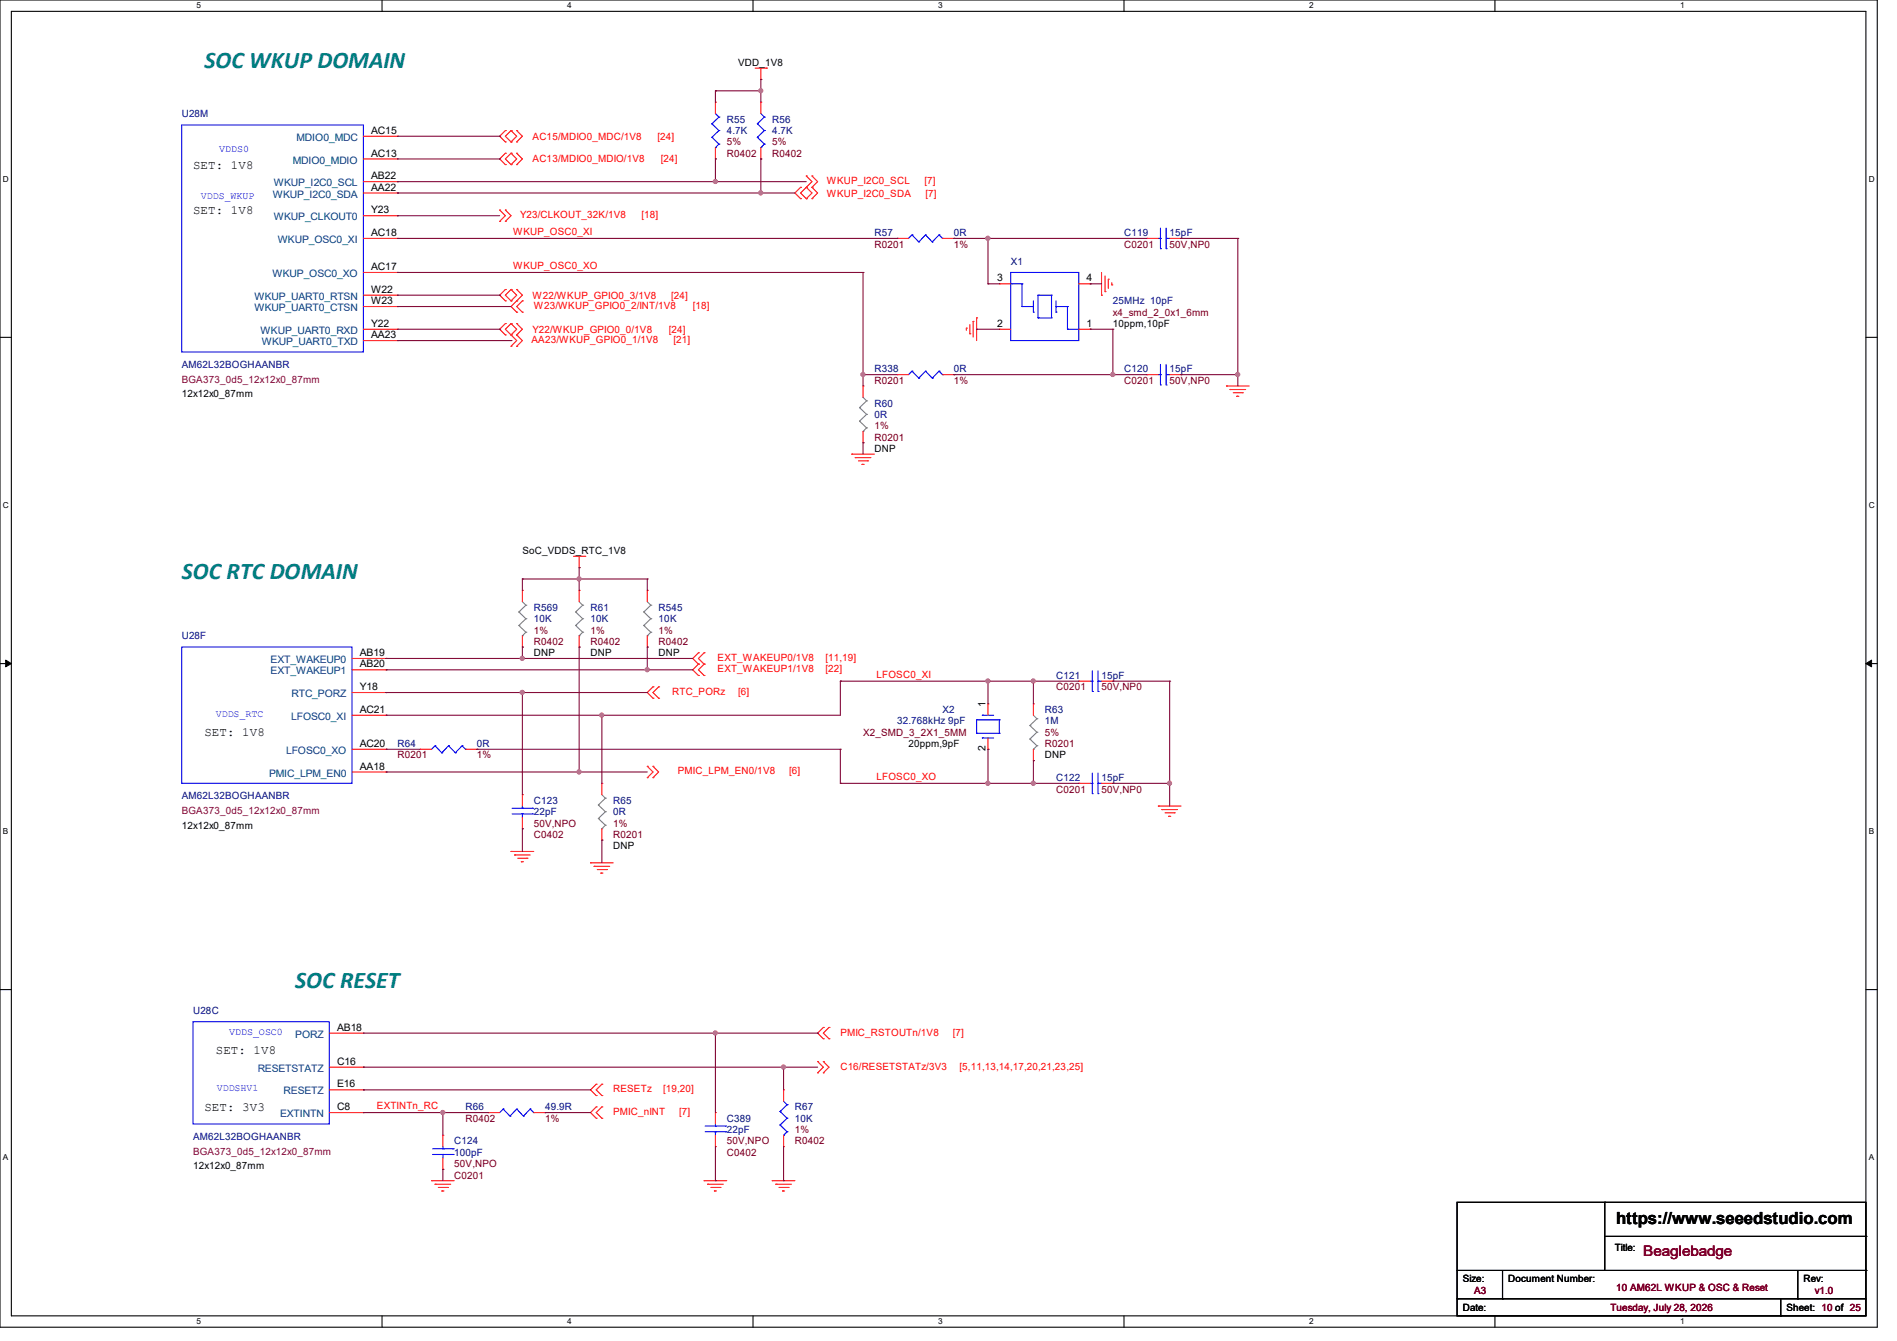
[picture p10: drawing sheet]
<svg xmlns="http://www.w3.org/2000/svg" width="297mm" height="210mm" viewBox="0 0 297 210" stroke-linecap="round" stroke-linejoin="round" font-family="sans-serif">
<path d="M0 0h293.9v207.9h-293.9zM1.8 1.8h290.3v204.3h-290.3z" fill="none" stroke="#000" stroke-width=".17"/>
<g fill="#fff">
<path d="M30.8 .2h.7v1.4h-.7z"/>
<path d="M30.8 206.2h.7v1.4h-.7z"/>
</g>
<path d="M59.8 0v1.8M59.8 206.1v1.8" fill="none" stroke="#000" stroke-width=".17"/>
<g fill="#fff">
<path d="M88.8 .2h.7v1.4h-.7z"/>
<path d="M88.8 206.2h.7v1.4h-.7z"/>
</g>
<path d="M117.9 0v1.8M117.9 206.1v1.8" fill="none" stroke="#000" stroke-width=".17"/>
<g fill="#fff">
<path d="M146.9 .2h.7v1.4h-.7z"/>
<path d="M146.9 206.2h.7v1.4h-.7z"/>
</g>
<path d="M176 0v1.8M176 206.1v1.8" fill="none" stroke="#000" stroke-width=".17"/>
<g fill="#fff">
<path d="M205 .2h.7v1.4h-.7z"/>
<path d="M205 206.2h.7v1.4h-.7z"/>
</g>
<path d="M234.1 0v1.8M234.1 206.1v1.8" fill="none" stroke="#000" stroke-width=".17"/>
<g fill="#fff">
<path d="M263.1 .2h.6v1.4h-.6z"/>
<path d="M263.1 206.2h.6v1.4h-.6z"/>
<path d="M.5 27.3h.9v1.4h-.9z"/>
<path d="M292.6 27.3h.9v1.4h-.9z"/>
<path d="M.5 78.4h.9v1.4h-.9z"/>
<path d="M292.6 78.4h.9v1.4h-.9z"/>
</g>
<path d="M0 52.8h1.8M292.1 52.8h1.8" fill="none" stroke="#000" stroke-width=".17"/>
<g fill="#fff">
<path d="M.5 129.5h.8v1.4h-.8z"/>
<path d="M292.6 129.5h.8v1.4h-.8z"/>
</g>
<path d="M0 103.9h1.8M292.1 103.9h1.8" fill="none" stroke="#000" stroke-width=".17"/>
<path d="M.9 103.4l.9 .5-.9 .5zM292.1 103.9l.9-.5v1z" fill="#000" stroke="#000" stroke-width=".16"/>
<g fill="#fff">
<path d="M.5 180.5h.8v1.4h-.8z"/>
<path d="M292.6 180.5h.8v1.4h-.8z"/>
</g>
<g fill="none" stroke="#000" stroke-width=".17">
<path d="M0 155h1.8M292.1 155h1.8M228.1 188.3h64v17.8h-64zM228.1 199h64M235.2 199v4.4M251.2 188.3h.1M251.2 188.3v10.7M251.2 193.6h40.9M281.5 199v4.4M292.1 199h.1M292.1 193.6h.1M228.1 203.4h.1"/>
<path d="M228.1 203.4h64M235.2 203.4h.1M278.8 206.1h.1M278.8 203.4v2.7M281.5 203.4h.1"/>
</g>
<g fill="none" stroke="#f00" stroke-width=".17">
<path d="M112 16h.1M112 16v1.8M118.2 10.7h1.8M119.1 12.4h.1M119.1 16h.1M119.1 10.7v1.7M119.1 16v1.8M120 10.7h.1M56.9 37.3h5.3M56.9 21.3h5.3M56.9 24.9h5.3M56.9 28.4h5.3"/>
<path d="M56.9 30.2h5.3M56.9 33.8h5.3M62.2 21.3h.1M62.2 24.9h.1M62.2 28.4h.1M62.2 30.2h.1M62.2 33.8h.1M62.2 37.3h.1M78.2 32.9h.1M78.2 34.7h.1M78.2 32.9l.9 .9-.9 .9M79.1 32.9h.1"/>
<path d="M79.1 34.7h.1M79.1 20.4h.1M79.1 22.2h.1M79.1 24h.1M79.1 25.8h.1M79.1 32.9l.9 .9-.9 .9M79.1 20.4l-.9 .9 .9 .9M79.1 24l-.9 .9 .9 .9M80 22.2h.1M80 20.4h.1M80 25.8h.1M80 24h.1"/>
<path d="M80 20.4l-.9 .9 .9 .9M80 20.4l.9 .9-.9 .9M80 24l-.9 .9 .9 .9M80 24l.9 .9-.9 .9M80.9 20.4h.1M80.9 22.2h.1M80.9 24h.1M80.9 25.8h.1M80.9 24l.9 .9-.9 .9M80.9 20.4l.9 .9-.9 .9M112 24.9h.1M112 23.1v1.8"/>
<path d="M119.1 24.9h.1M119.1 23.1v1.8M125.3 29.3h.1M125.3 31.1h.1M125.3 29.3l-.8 .9 .8 .9M126.2 27.6h.1M126.2 29.3h.1M126.2 31.1h.1M126.2 27.6l.9 .8-1.8 1.8 .9 .9M126.2 29.3l.9 .9-.9 .9M127.1 27.6h.1M127.1 29.3h.1"/>
<path d="M127.1 31.1h.1M127.1 27.6l.9 .8-.9 .9M127.1 29.3l.9 .9-.9 .9M140.5 37.3h.1M140.5 37.3h1.7M147.6 37.3h1.8M149.4 37.3h.1M179.6 37.3h.1M179.6 37.3h1.8M183.1 37.3h1.8M184.9 37.3h.1M56.9 42.7h5.3"/>
<path d="M56.9 46.2h5.3M56.9 48h5.3M56.9 51.6h5.3M56.9 53.3h5.3M62.2 42.7h.1M62.2 46.2h.1M62.2 48h.1M62.2 51.6h.1M62.2 53.3h.1M79.1 45.3h.1M79.1 47.1h.1M79.1 50.7h.1"/>
<path d="M79.1 52.5h.1M79.1 45.3l-.9 .9 .9 .9M79.1 50.7l-.9 .9 .9 .9M80 52.5h.1M80 54.2h.1M80 47.1h.1M80 45.3h.1M80 50.7h.1M80 45.3l-.9 .9 .9 .9M80 52.5l.9 .8-.9 .9M80 45.3l.9 .9-.9 .9M80 50.7l-.9 .9 .9 .9"/>
<path d="M80 50.7l.9 .9-.9 .9M80.9 48.9h.1M80.9 47.1h.1M80.9 52.5h.1M80.9 54.2h.1M80.9 45.3h.1M80.9 50.7h.1M80.9 45.3l.9 .9-1.8 1.8 .9 .9M80.9 52.5l.9 .8-.9 .9M80.9 50.7l.9 .9-.9 .9M81.8 47.1h.1M81.8 48.9h.1"/>
<path d="M81.8 47.1l-.9 .9 .9 .9M140.5 58.7h.1M140.5 58.7h1.7M147.6 58.7h1.8M149.4 58.7h.1M151.3 51.4h.1M151.3 51.4v.3M151.8 52.3h.1M151.8 50.8v1.5M152.4 50.3h.1M152.4 50.3v2.5M152.9 49.8h.1"/>
<path d="M152.9 49.8v3.5M156.5 44.4h.1M156.5 51.6h.1M156.5 51.6h1.7M156.5 44.4h1.7M168.9 51.6h1.8M168.9 44.4h1.8M170.7 51.6h.1M170.7 44.4h.1M172.5 46.2h.1M172.5 42.7v3.5M173 45.7h.1"/>
<path d="M173 43.2v2.5M173.5 43.7h.1M173.5 43.7v1.5M174.1 44.6h.1M174.1 44.3v.3M179.6 58.7h.1M179.6 58.7h1.8M183.1 58.7h1.8M184.9 58.7h.1M133.4 71.1h.1M133.4 71.1h3.5M133.9 71.7h.1"/>
<path d="M133.9 71.7h2.5M134.4 72.2h1.4M135 72.7h.1M135 72.7h.3M135.1 60.5h.1M135.1 69.3h.1M135.1 60.5v1.7M135.1 67.6v1.7M135.8 72.2h.1M192 60.5h.1M192 60.5h3.6M192.6 61h.1"/>
<path d="M192.6 61h2.4M193.1 61.5h1.4M193.6 62.1h.1M193.6 62.1h.4M194.5 61.5h.1M81.8 92.5h.1M81.8 92.5v1.7M81.8 99.6v1.7M89.8 87.1h1.8M90.7 88.9h.1M90.7 92.5h.1M90.7 87.1v1.8"/>
<path d="M90.7 92.5v1.7M90.7 99.6v1.7M91.6 87.1h.1M101.3 92.5h.1M101.3 92.5v1.7M101.3 99.6v1.7M55.1 103.1h5.4M55.1 104.9h5.4M55.1 108.5h5.4M55.1 112h5.4M55.1 117.3h5.4M60.5 103.1h.1"/>
<path d="M60.5 104.9h.1M60.5 108.5h.1M60.5 112h.1M60.5 117.3h.1M65.8 117.3h.1M65.8 117.3h1.8M72.9 117.3h1.8M74.7 117.3h.1M81.8 101.3h.1M90.7 101.3h.1M101.3 101.3h.1M102.2 109.3h.1"/>
<path d="M102.2 107.6h.1M102.2 107.6l-.9 .9 .9 .8M103.1 107.6h.1M103.1 109.3h.1M103.1 107.6l-.9 .9 .9 .8M109.3 105.8h.1M109.3 104h.1M109.3 102.2h.1M109.3 104l-.8 .9 .8 .9M109.3 102.2l-.8 .9 .8 .9M110.2 104h.1M110.2 105.8h.1"/>
<path d="M110.2 102.2h.1M110.2 104l-.9 .9 .9 .9M110.2 102.2l-.9 .9 .9 .9M154.7 110.2h.1M154.7 117.3h.1M154.7 110.2v1.8M154.7 115.6v1.7M161.8 110.2h.1M161.8 119.1h.1M161.8 110.2v1.8M161.8 117.3v1.8M168.9 106.7h.1"/>
<path d="M168.9 106.7h1.8M172.5 106.7h1.7M174.2 106.7h.1M55.1 120.9h5.4M60.5 120.9h.1M80 133.4h.1M80 133.4h3.6M80.6 133.9h.1M80.6 133.9h2.4M81.1 134.4h1.4M81.6 135h.1M81.6 135h.4"/>
<path d="M81.8 124.5h.1M81.8 129.8h.1M81.8 124.5v1.7M81.8 128v1.8M82.5 134.4h.1M92.5 135.1h.1M92.5 135.1h3.5M93 135.7h.1M93 135.7h2.5M93.5 136.2h1.5M94.1 136.7h.1M94.1 136.7h.3"/>
<path d="M94.2 122.7h.1M94.2 131.6h.1M94.2 122.7v1.8M94.2 129.8v1.8M95 136.2h.1M101.3 120h.1M101.3 121.8h.1M101.3 120l.9 .9-.9 .9M102.2 120h.1M102.2 121.8h.1M102.2 120l.9 .9-.9 .9M168.9 122.7h.1"/>
<path d="M168.9 122.7h1.8M172.5 122.7h1.7M174.2 122.7h.1M181.4 126.2h.1M181.4 126.2h3.5M181.9 126.8h.1M181.9 126.8h2.5M182.4 127.3h1.5M183 127.8h.1M183 127.8h.3M183.9 127.3h.1M51.6 161.8h5.3"/>
<path d="M51.6 167.1h5.3M51.6 170.7h5.3M51.6 174.2h5.3M56.9 161.8h.1M56.9 167.1h.1M56.9 170.7h.1M56.9 174.2h.1M69.3 177.8h.1M69.3 177.8v1.8M76.5 174.2h.1M76.5 174.2h1.7M83.6 174.2h1.7"/>
<path d="M85.3 174.2h.1M93.3 171.6h.1M93.3 169.8h.1M93.3 175.1h.1M93.3 173.4h.1M93.3 169.8l-.8 .9 .8 .9M93.3 173.4l-.8 .8 .8 .9M94.2 169.8h.1M94.2 171.6h.1M94.2 173.4h.1M94.2 175.1h.1M94.2 169.8l-.9 .9 .9 .9"/>
<path d="M94.2 173.4l-.9 .8 .9 .9M112 174.2h.1M112 179.6h.1M112 174.2v1.8M112 177.8v1.8M122.7 170.7h.1M122.7 179.6h.1M122.7 170.7v1.8M122.7 177.8v1.8M128 168h.1M128 166.2h.1M128 166.2l.9 .9-.9 .9"/>
<path d="M128.9 162.7h.1M128.9 160.9h.1M128.9 168h.1M128.9 166.2h.1M128.9 160.9l-.9 .9 .9 .9M128.9 166.2l.9 .9-.9 .9M129.8 160.9h.1M129.8 162.7h.1M129.8 160.9l-.9 .9 .9 .9M67.6 184.9h.1M67.6 184.9h3.5M68.1 185.5h.1"/>
<path d="M68.1 185.5h2.5M68.6 186h1.5M69.2 186.5h.1M69.2 186.5h.3M69.3 183.1h.1M69.3 181.4v1.7M70.1 186h.1M110.2 184.9h.1M110.2 184.9h3.6M110.8 185.5h.1M110.8 185.5h2.4M111.3 186h1.4"/>
<path d="M111.8 186.5h.1M111.8 186.5h.4M112.7 186h.1M120.9 184.9h.1M120.9 184.9h3.6M121.5 185.5h.1M121.5 185.5h2.4M122 186h1.4M122.5 186.5h.1M122.5 186.5h.4M123.4 186h.1"/>
</g>
<g fill="none" stroke="#7f7f7f" stroke-width=".17">
<path d="M134.6 63.8h.1M134.6 66h.1M134.6 63.8l1.1 1.1M134.6 66l1.1 1M135.1 67.6h.1M135.1 62.2l.6 .6M135.7 62.8h.1M135.7 64.9h.1M135.7 67h.1M135.7 62.8l-1.1 1M135.7 64.9l-1.1 1.1M135.7 67l-.6 .6"/>
<path d="M81.2 95.8h.1M81.2 98h.1M81.2 95.8l1.1 1.1M81.2 98l1.1 1M81.8 99.6h.1M81.8 94.2l.5 .6M82.3 94.8h.1M82.3 96.9h.1M82.3 99h.1M82.3 94.8l-1.1 1M82.3 96.9l-1.1 1.1M82.3 99l-.5 .6"/>
<path d="M90.1 95.8h.1M90.1 98h.1M90.1 95.8l1.1 1.1M90.1 98l1.1 1M90.7 99.6h.1M90.7 94.2l.5 .6M91.2 94.8h.1M91.2 96.9h.1M91.2 99h.1M91.2 94.8l-1.1 1M91.2 96.9l-1.1 1.1M91.2 99l-.5 .6"/>
<path d="M100.8 95.8h.1M100.8 98h.1M100.8 95.8l1.1 1.1M100.8 98l1.1 1M101.3 99.6h.1M101.3 94.2l.6 .6M101.9 94.8h.1M101.9 96.9h.1M101.9 99h.1M101.9 94.8l-1.1 1M101.9 96.9l-1.1 1.1M101.9 99l-.6 .6"/>
<path d="M161.2 113.6h.1M161.2 115.7h.1M161.2 113.6l1.1 1.1M161.2 115.7l1.1 1.1M161.8 117.3h.1M161.8 112l.5 .6M162.3 112.6h.1M162.3 114.7h.1M162.3 116.8h.1M162.3 112.6l-1.1 1M162.3 114.7l-1.1 1M162.3 116.8l-.5 .5"/>
<path d="M93.7 126.1h.1M93.7 128.2h.1M93.7 126.1l1.1 1M93.7 128.2l1.1 1M94.2 129.8h.1M94.2 124.5l.6 .5M94.8 125h.1M94.8 127.1h.1M94.8 129.2h.1M94.8 125l-1.1 1.1M94.8 127.1l-1.1 1.1M94.8 129.2l-.6 .6"/>
</g>
<g fill="none" stroke="#00f" stroke-width=".17">
<path d="M28.4 19.6h28.5v35.5h-28.5zM111.5 19.4h.1M111.5 19.4l1.1 1M112 17.8l.6 .5M112.6 18.3h.1M112.6 18.3l-1.1 1.1M118.6 19.4h.1M118.6 19.4l1.1 1M119.1 17.8l.6 .5M119.7 18.3h.1M119.7 18.3l-1.1 1.1M111.5 21.5h.1"/>
<path d="M111.5 21.5l1.1 1.1M112 23.1h.1M112.6 20.4h.1M112.6 22.6h.1M112.6 20.4l-1.1 1.1M112.6 22.6l-.6 .5M118.6 21.5h.1M118.6 21.5l1.1 1.1M119.1 23.1h.1M119.7 20.4h.1M119.7 22.6h.1M119.7 20.4l-1.1 1.1"/>
<path d="M119.7 22.6l-.6 .5M142.8 36.8h.1M142.8 36.8l-.6 .5M142.8 36.8l1 1.1M143.8 37.9h.1M144.9 36.8h.1M144.9 36.8l-1.1 1.1M144.9 36.8l1.1 1.1M146 37.9h.1M147 36.8h.1M147 36.8l-1 1.1M147 36.8l.6 .5"/>
<path d="M147.6 37.3h.1M181.4 37.3h.3M181.7 38.9h.1M181.7 37.3h.1M181.7 35.7v3.2M182.6 38.9h.1M182.6 37.3h.1M182.6 35.7v3.2M182.6 37.3h.5M142.8 58.1h.1M142.8 58.1l-.6 .6M142.8 58.1l1 1.1"/>
<path d="M143.8 59.2h.1M144.9 58.1h.1M144.9 58.1l-1.1 1.1M144.9 58.1l1.1 1.1M146 59.2h.1M147 58.1h.1M147 58.1l-1 1.1M147 58.1l.6 .6M147.6 58.7h.1M158.2 42.7h10.7v10.6h-10.7zM158.2 44.4h.1M158.2 44.4h1.8"/>
<path d="M160 48h.1M160 44.4h.1M160 48h1.8M160 44.4v3.6M161.8 48.9h.1M161.8 47.1v1.8M162.5 49.8h.1M162.5 46.2h.1M162.5 49.8h2.1M162.5 46.2v3.6M162.5 46.2h2.1M164.6 49.8h.1"/>
<path d="M164.6 46.2h.1M164.6 46.2v3.6M165.4 48.9h.1M165.4 48h.1M165.4 47.1v1.8M165.4 48h1.7M167.1 51.6h.1M167.1 48h.1M167.1 51.6h1.8M167.1 48v3.6M181.4 58.7h.3M181.7 58.7h.1"/>
<path d="M181.7 57.1v3.2M182.6 58.7h.1M182.6 57.1v3.2M182.6 58.7h.5M181.7 60.3h.1M182.6 60.3h.1M28.4 101.3h26.7v21.4h-26.7zM68.1 116.8h.1M68.1 116.8l-.5 .5M68.1 116.8l1.1 1.1M69.2 117.9h.1M70.2 116.8h.1"/>
<path d="M70.2 116.8l-1 1.1M70.2 116.8l1.1 1.1M71.3 117.9h.1M72.3 116.8h.1M72.3 116.8l-1 1.1M72.3 116.8l.6 .5M72.9 117.3h.1M152.9 112.7h.1M152.9 114.9h.1M152.9 112.7h3.6M152.9 112.7v2.2M152.9 114.9h3.6"/>
<path d="M153.8 112h.1M153.8 115.6h.1M153.8 112h1.8M153.8 115.6h1.8M156.5 114.9h.1M156.5 112.7h.1M156.5 112.7v2.2M170.7 106.7h.3M171 108.3h.1M171 106.7h.1M171 105.1v3.2M171.9 108.3h.1"/>
<path d="M171.9 106.7h.1M171.9 105.1v3.2M171.9 106.7h.6M80.2 126.6h3.2M80.2 127.5h3.2M81.8 127.5h.1M81.8 126.6h.1M81.8 126.2v.4M81.8 127.5v.5M83.4 126.6h.1M83.4 127.5h.1M170.7 122.7h.3"/>
<path d="M171 124.3h.1M171 122.7h.1M171 121.1v3.2M171.9 124.3h.1M171.9 122.7h.1M171.9 121.1v3.2M171.9 122.7h.6M30.2 160h21.4v16h-21.4zM67.7 179.9h3.3M69.3 179.9h.1M69.3 179.6v.3M71 179.9h.1"/>
<path d="M78.8 173.7h.1M78.8 173.7l-.6 .5M78.8 173.7l1 1.1M79.8 174.8h.1M80.9 173.7h.1M80.9 173.7l-1.1 1.1M80.9 173.7l1.1 1.1M82 174.8h.1M83 173.7h.1M83 173.7l-1 1.1M83 173.7l.6 .5M83.6 174.2h.1"/>
<path d="M110.4 176.4h3.2M110.4 177.2h3.2M112 177.2h.1M112 176.4h.1M112 176v.4M112 177.2v.6M113.6 176.4h.1M113.6 177.2h.1M122.1 174.1h.1M122.1 176.2h.1M122.1 174.1l1.1 1M122.1 176.2l1.1 1"/>
<path d="M122.7 177.8h.1M122.7 172.5l.5 .5M123.2 173h.1M123.2 175.1h.1M123.2 177.2h.1M123.2 173l-1.1 1.1M123.2 175.1l-1.1 1.1M123.2 177.2l-.5 .6M67.7 180.8h3.3M69.3 180.8h.1M69.3 180.8v.6M71 180.8h.1"/>
</g>
<g fill="none" stroke="#7f003f" stroke-width=".17">
<path d="M112 14.2h.1M112 14.2v1.8M112 14.2h7.1M119.1 12.4h.1M119.1 14.2h.1M119.1 12.4v3.6M62.2 28.4h.1M62.2 30.2h.1M62.2 33.8h.1M62.2 37.3h78.3M62.2 28.4h64M62.2 30.2h62.3"/>
<path d="M62.2 33.8h16M62.2 21.3h16M62.2 24.9h16M78.2 21.3h.1M78.2 24.9h.1M112 24.9h.1M112 28.4h.1M112 24.9v3.5M119.1 24.9h.1M119.1 30.2h.1M119.1 24.9v5.3M140.5 37.3h.1"/>
<path d="M149.4 37.3h.1M149.4 37.3h30.2M154.7 37.3h.1M154.7 37.3v7.1M184.9 37.3h.1M184.9 37.3h8.9M193.8 37.3h.1M193.8 37.3v23.2M62.2 42.7h.1M62.2 48h.1M62.2 42.7h72.9M62.2 51.6h16"/>
<path d="M62.2 48h17.8M62.2 46.2h16M62.2 53.3h17.8M78.2 46.2h.1M78.2 51.6h.1M80 53.3h.1M135.1 42.7h.1M135.1 58.7h.1M135.1 42.7v17.8M135.1 58.7h5.4M149.4 58.7h.1M149.4 58.7h30.2"/>
<path d="M152.9 51.6h.1M152.9 51.6h3.6M154.7 44.4h.1M154.7 44.4h1.8M170.7 51.6h.1M170.7 44.4h.1M170.7 44.4h1.8M170.7 51.6h3.5M174.2 51.6h.1M174.2 58.7h.1M174.2 51.6v7.1M184.9 58.7h.1"/>
<path d="M184.9 58.7h8.9M193.8 58.7h.1M135.1 69.3h.1M135.1 69.3v1.8M81.8 90.7h.1M81.8 90.7h19.5M81.8 90.7v1.8M90.7 88.9h.1M90.7 90.7h.1M90.7 88.9v3.6M101.3 90.7h.1M101.3 90.7v1.8"/>
<path d="M60.5 104.9h.1M60.5 108.5h.1M60.5 112h.1M60.5 117.3h.1M60.5 103.1h.1M60.5 104.9h48M60.5 108.5h40.8M60.5 117.3h5.3M60.5 103.1h48M74.7 117.3h.1M74.7 117.3h56.9M81.8 108.5h.1"/>
<path d="M81.8 101.3h.1M81.8 103.1h.1M81.8 101.3v1.8M81.8 108.5v16M90.7 101.3h.1M90.7 101.3v19.6M94.2 112h.1M94.2 112v10.7M101.3 101.3h.1M101.3 104.9h.1M101.3 101.3v3.6M131.6 106.7h.1"/>
<path d="M131.6 117.3h.1M131.6 106.7v5.3h-71.1M131.6 117.3v5.4M131.6 106.7h37.3M154.7 106.7h.1M154.7 117.3h.1M154.7 106.7v3.5M154.7 117.3v5.4M161.8 106.7h.1M161.8 119.1h.1M161.8 106.7v3.5M161.8 119.1v3.6"/>
<path d="M174.2 106.7h.1M174.2 106.7h8.9M183.1 106.7h.1M183.1 106.7v19.5M60.5 120.9h.1M60.5 120.9h40.8M81.8 129.8h.1M81.8 129.8v3.6M90.7 120.9h.1M94.2 131.6h.1M94.2 131.6v3.5M131.6 122.7h.1"/>
<path d="M131.6 122.7h37.3M154.7 122.7h.1M161.8 122.7h.1M174.2 122.7h.1M174.2 122.7h8.9M183.1 122.7h.1M56.9 174.2h.1M56.9 167.1h.1M56.9 170.7h.1M56.9 174.2h19.6M56.9 161.8h71.1M56.9 167.1h71.1"/>
<path d="M56.9 170.7h35.6M69.3 174.2h.1M69.3 174.2v3.6M85.3 174.2h.1M85.3 174.2h7.2M112 161.8h.1M112 161.8v12.4M112 179.6v5.3M122.7 167.1h.1M122.7 167.1v3.6M122.7 179.6v5.3M128 161.8h.1"/>
<path d="M69.3 183.1h.1M69.3 183.1v1.8M112 184.9h.1M122.7 184.9h.1"/>
</g>
<g fill="#f0f" stroke="#f0f" stroke-width=".17">
<circle cx="119.1" cy="14.2" r=".32"/>
<circle cx="193.8" cy="58.7" r=".32"/>
<circle cx="90.7" cy="120.9" r=".32"/>
<circle cx="112" cy="28.4" r=".32"/>
<circle cx="101.3" cy="104.9" r=".32"/>
<circle cx="119.1" cy="30.2" r=".32"/>
<circle cx="154.7" cy="106.7" r=".32"/>
<circle cx="81.8" cy="108.4" r=".32"/>
<circle cx="94.2" cy="112" r=".32"/>
<circle cx="135.1" cy="58.7" r=".32"/>
<circle cx="154.7" cy="122.7" r=".32"/>
<circle cx="154.7" cy="37.3" r=".32"/>
<circle cx="174.2" cy="58.7" r=".32"/>
<circle cx="161.8" cy="106.7" r=".32"/>
<circle cx="183.1" cy="122.7" r=".32"/>
<circle cx="161.8" cy="122.7" r=".32"/>
<circle cx="90.7" cy="90.7" r=".32"/>
<circle cx="112" cy="161.8" r=".32"/>
<circle cx="122.7" cy="167.1" r=".32"/>
<circle cx="69.3" cy="174.2" r=".32"/>
<circle cx="81.8" cy="103.1" r=".32"/>
</g>
<g font-size="3.7" fill="#007f7f">
<text x="32" y="10.7">SOC WKUP DOMAIN</text>
<text x="28.4" y="90.7">SOC RTC DOMAIN</text>
<text x="46.2" y="154.7">SOC RESET</text>
</g>
<text font-size="2.6" x="253" y="191.8">https://www.seeedstudio.com</text>
<text font-size="2.3" fill="#7f0000" x="257.3" y="196.8">Beaglebadge</text>
<g font-size="1.9">
<text x="30.2" y="26.4">SET: 1V8</text>
<text x="30.2" y="33.5">SET: 1V8</text>
<text x="32" y="115.3">SET: 1V8</text>
<text x="33.8" y="165.1">SET: 1V8</text>
<text x="32" y="174">SET: 3V3</text>
</g>
<g font-size="1.6">
<text x="115.6" y="10.3">VDD_1V8</text>
<text x="58.1" y="21">AC15</text>
<text x="58.1" y="24.5">AC13</text>
<text x="58.1" y="28.1">AB22</text>
<text x="58.1" y="29.8">AA22</text>
<text x="58.1" y="33.4">Y23</text>
<text x="58.1" y="37">AC18</text>
<text x="58.1" y="42.3">AC17</text>
<text x="58.1" y="45.8">W22</text>
<text x="58.1" y="47.6">W23</text>
<text x="156.1" y="44.1">3</text>
<text x="170.1" y="44.1">4</text>
<text x="58.1" y="51.2">Y22</text>
<text x="58.1" y="53">AA23</text>
<text x="156.1" y="51.2">2</text>
<text x="170.1" y="51.2">1</text>
<text x="174.2" y="51.2">10ppm,10pF</text>
<text x="28.4" y="62.2">12x12x0_87mm</text>
<text x="136.9" y="70.8">DNP</text>
<text x="81.8" y="86.8">SoC_VDDS_RTC_1V8</text>
<text x="56.3" y="102.7">AB19</text>
<text x="56.3" y="104.5">AB20</text>
<text x="83.6" y="102.8">DNP</text>
<text x="92.5" y="102.8">DNP</text>
<text x="103.1" y="102.8">DNP</text>
<text x="56.3" y="108.1">Y18</text>
<text x="56.3" y="111.6">AC21</text>
<text x="154.3" y="110.8" transform="rotate(-90 154.3 110.8)">1</text>
<text x="56.3" y="117">AC20</text>
<text x="142.2" y="117">20ppm,9pF</text>
<text x="154.3" y="117.7" transform="rotate(-90 154.3 117.7)">2</text>
<text x="163.6" y="118.8">DNP</text>
<text x="56.3" y="120.5">AA18</text>
<text x="28.4" y="129.8">12x12x0_87mm</text>
<text x="96" y="133">DNP</text>
<text x="52.8" y="161.4">AB18</text>
<text x="52.8" y="166.8">C16</text>
<text x="52.8" y="170.3">E16</text>
<text x="52.8" y="173.9">C8</text>
<text x="30.2" y="183.1">12x12x0_87mm</text>
<text x="252.8" y="196">Title:</text>
<text x="229" y="200.7">Size:</text>
<text x="236.1" y="200.7">Document Number:</text>
<text x="282.4" y="200.7">Rev:</text>
<text x="229" y="205.4">Date:</text>
<text x="279.7" y="205.4">Sheet: 10 of 25</text>
</g>
<g font-size="1.6" fill="#00007f">
<text x="28.4" y="18.3">U28M</text>
<text x="113.8" y="19.2">R55</text>
<text x="113.8" y="21">4.7K</text>
<text x="120.9" y="19.2">R56</text>
<text x="120.9" y="21">4.7K</text>
<text x="136.9" y="37">R57</text>
<text x="149.3" y="37">0R</text>
<text x="158.2" y="41.4">X1</text>
<text x="176" y="37">C119</text>
<text x="183.1" y="37">15pF</text>
<text x="174.2" y="47.7">25MHz 10pF</text>
<text x="28.4" y="57.6">AM62L32BOGHAANBR</text>
<text x="136.9" y="58.3">R338</text>
<text x="149.3" y="58.3">0R</text>
<text x="176" y="58.3">C120</text>
<text x="183.1" y="58.3">15pF</text>
<text x="136.9" y="63.7">R60</text>
<text x="136.9" y="65.4">0R</text>
<text x="83.6" y="95.7">R569</text>
<text x="92.5" y="95.7">R61</text>
<text x="103.1" y="95.7">R545</text>
<text x="28.4" y="100.1">U28F</text>
<text x="83.6" y="97.4">10K</text>
<text x="92.5" y="97.4">10K</text>
<text x="103.1" y="97.4">10K</text>
<text x="165.4" y="106.3">C121</text>
<text x="172.5" y="106.3">15pF</text>
<text x="140.5" y="113.5">32.768kHz 9pF</text>
<text x="147.6" y="111.7">X2</text>
<text x="163.6" y="111.7">R63</text>
<text x="163.6" y="113.5">1M</text>
<text x="62.2" y="117">R64</text>
<text x="74.7" y="117">0R</text>
<text x="28.4" y="125.2">AM62L32BOGHAANBR</text>
<text x="83.6" y="125.9">C123</text>
<text x="96" y="125.9">R65</text>
<text x="165.4" y="122.3">C122</text>
<text x="172.5" y="122.3">15pF</text>
<text x="83.6" y="127.7">22pF</text>
<text x="96" y="127.7">0R</text>
<text x="30.2" y="158.8">U28C</text>
<text x="72.9" y="173.9">R66</text>
<text x="85.3" y="173.9">49.9R</text>
<text x="124.5" y="173.9">R67</text>
<text x="30.2" y="178.5">AM62L32BOGHAANBR</text>
<text x="71.1" y="179.2">C124</text>
<text x="113.8" y="175.7">C389</text>
<text x="113.8" y="177.5">22pF</text>
<text x="124.5" y="175.7">10K</text>
<text x="71.1" y="181">100pF</text>
</g>
<g font-size="1.6" fill="#00f">
<text x="34.3" y="23.8">VDDS0</text>
<text x="31.5" y="31.1">VDDS_WKUP</text>
<text x="33.8" y="112.4">VDDS_RTC</text>
<text x="35.9" y="162.1">VDDS_OSC0</text>
<text x="34" y="170.9">VDDSHV1</text>
</g>
<g font-size="1.6" fill="#003f7f">
<text x="46.4" y="22.1">MDIO0_MDC</text>
<text x="42.9" y="29.2">WKUP_I2C0_SCL</text>
<text x="45.8" y="25.6">MDIO0_MDIO</text>
<text x="42.7" y="30.9">WKUP_I2C0_SDA</text>
<text x="42.9" y="34.5">WKUP_CLKOUT0</text>
<text x="43.5" y="38.1">WKUP_OSC0_XI</text>
<text x="39.8" y="46.9">WKUP_UART0_RTSN</text>
<text x="42.7" y="43.4">WKUP_OSC0_XO</text>
<text x="39.8" y="48.7">WKUP_UART0_CTSN</text>
<text x="40.8" y="52.3">WKUP_UART0_RXD</text>
<text x="41" y="54.1">WKUP_UART0_TXD</text>
<text x="42.4" y="103.8">EXT_WAKEUP0</text>
<text x="42.4" y="105.6">EXT_WAKEUP1</text>
<text x="45.6" y="112.7">LFOSC0_XI</text>
<text x="45.6" y="109.2">RTC_PORZ</text>
<text x="44.8" y="118.1">LFOSC0_XO</text>
<text x="42.1" y="121.6">PMIC_LPM_EN0</text>
<text x="40.3" y="167.9">RESETSTATZ</text>
<text x="46.2" y="162.5">PORZ</text>
<text x="44.4" y="171.4">RESETZ</text>
<text x="43.9" y="175">EXTINTN</text>
</g>
<g font-size="1.6" fill="#f00">
<text x="83.4" y="21.9">AC15/MDIO0_MDC/1V8</text>
<text x="103" y="21.9">[24]</text>
<text x="83.4" y="25.4">AC13/MDIO0_MDIO/1V8</text>
<text x="103.5" y="25.4">[24]</text>
<text x="129.5" y="28.8">WKUP_I2C0_SCL</text>
<text x="144.7" y="28.8">[7]</text>
<text x="81.4" y="34.2">Y23/CLKOUT_32K/1V8</text>
<text x="100.5" y="34.2">[18]</text>
<text x="129.5" y="30.8">WKUP_I2C0_SDA</text>
<text x="144.9" y="30.8">[7]</text>
<text x="80.3" y="36.8">WKUP_OSC0_XI</text>
<text x="80.3" y="42.1">WKUP_OSC0_XO</text>
<text x="83.4" y="46.8">W22/WKUP_GPIO0_3/1V8</text>
<text x="105.1" y="46.8">[24]</text>
<text x="83.2" y="53.7">AA23/WKUP_GPIO0_1/1V8</text>
<text x="83.4" y="52.1">Y22/WKUP_GPIO0_0/1V8</text>
<text x="83.6" y="48.4">W23/WKUP_GPIO0_2/INT/1V8</text>
<text x="104.7" y="52.1">[24]</text>
<text x="105.4" y="53.7">[21]</text>
<text x="108.5" y="48.4">[18]</text>
<text x="112.4" y="105.3">EXT_WAKEUP1/1V8</text>
<text x="112.4" y="103.5">EXT_WAKEUP0/1V8</text>
<text x="129.2" y="105.3">[22]</text>
<text x="129.2" y="103.5">[11,19]</text>
<text x="137.2" y="106.1">LFOSC0_XI</text>
<text x="105.2" y="108.8">RTC_PORz</text>
<text x="115.6" y="108.8">[6]</text>
<text x="106.1" y="121.3">PMIC_LPM_EN0/1V8</text>
<text x="123.6" y="121.3">[6]</text>
<text x="137.2" y="122.1">LFOSC0_XO</text>
<text x="131.6" y="162.2">PMIC_RSTOUTn/1V8</text>
<text x="131.6" y="167.5">C16/RESETSTATz/3V3</text>
<text x="149.2" y="162.2">[7]</text>
<text x="150.2" y="167.5">[5,11,13,14,17,20,21,23,25]</text>
<text x="59" y="173.7">EXTINTn_RC</text>
<text x="96" y="171.1">RESETz</text>
<text x="103.8" y="171.1">[19,20]</text>
<text x="96" y="174.6">PMIC_nINT</text>
<text x="106.3" y="174.6">[7]</text>
</g>
<g font-size="1.6" fill="#7f0000">
<text x="113.8" y="22.8">5%</text>
<text x="120.9" y="22.8">5%</text>
<text x="113.8" y="24.6">R0402</text>
<text x="120.9" y="24.6">R0402</text>
<text x="136.9" y="38.8">R0201</text>
<text x="149.4" y="38.8">1%</text>
<text x="176" y="38.8">C0201</text>
<text x="183.1" y="38.8">50V,NP0</text>
<text x="174.2" y="49.4">x4_smd_2_0x1_6mm</text>
<text x="136.9" y="60.1">R0201</text>
<text x="149.4" y="60.1">1%</text>
<text x="176" y="60.1">C0201</text>
<text x="183.1" y="60.1">50V,NP0</text>
<text x="136.9" y="67.2">1%</text>
<text x="136.9" y="69">R0201</text>
<text x="83.6" y="99.2">1%</text>
<text x="83.6" y="101">R0402</text>
<text x="92.5" y="99.2">1%</text>
<text x="92.5" y="101">R0402</text>
<text x="103.1" y="99.2">1%</text>
<text x="103.1" y="101">R0402</text>
<text x="165.4" y="108.1">C0201</text>
<text x="172.5" y="108.1">50V,NP0</text>
<text x="62.2" y="118.8">R0201</text>
<text x="74.7" y="118.8">1%</text>
<text x="135.1" y="115.2">X2_SMD_3_2X1_5MM</text>
<text x="163.6" y="115.2">5%</text>
<text x="163.6" y="117">R0201</text>
<text x="165.4" y="124.1">C0201</text>
<text x="172.5" y="124.1">50V,NP0</text>
<text x="83.6" y="131.2">C0402</text>
<text x="83.6" y="129.5">50V,NPO</text>
<text x="96" y="129.5">1%</text>
<text x="96" y="131.2">R0201</text>
<text x="72.9" y="175.7">R0402</text>
<text x="85.3" y="175.7">1%</text>
<text x="113.8" y="179.2">50V,NPO</text>
<text x="124.5" y="177.5">1%</text>
<text x="124.5" y="179.2">R0402</text>
<text x="71.1" y="184.6">C0201</text>
<text x="71.1" y="182.8">50V,NPO</text>
<text x="113.8" y="181">C0402</text>
<text x="230.8" y="202.7">A3</text>
<text x="253" y="202.2">10 AM62L WKUP &amp; OSC &amp; Reset</text>
<text x="284.1" y="202.7">v1.0</text>
<text x="252.1" y="205.4">Tuesday, July 28, 2026</text>
</g>
<g font-size="1.6" fill="#7f003f">
<text x="28.4" y="59.9">BGA373_0d5_12x12x0_87mm</text>
<text x="28.4" y="127.5">BGA373_0d5_12x12x0_87mm</text>
<text x="30.2" y="180.8">BGA373_0d5_12x12x0_87mm</text>
</g>
<g font-size="1.3">
<text x="30.8" y="1.3">5</text>
<text x="88.8" y="1.3">4</text>
<text x="146.9" y="1.3">3</text>
<text x="205" y="1.3">2</text>
<text x="263.1" y="1.3">1</text>
<text x=".5" y="28.4">D</text>
<text x="292.6" y="28.4">D</text>
<text x=".5" y="79.5">C</text>
<text x="292.6" y="79.5">C</text>
<text x=".5" y="130.6">B</text>
<text x="292.6" y="130.6">B</text>
<text x=".5" y="181.7">A</text>
<text x="292.6" y="181.7">A</text>
<text x="30.8" y="207.4">5</text>
<text x="88.8" y="207.4">4</text>
<text x="146.9" y="207.4">3</text>
<text x="205" y="207.4">2</text>
<text x="263.1" y="207.4">1</text>
</g>
</svg>
